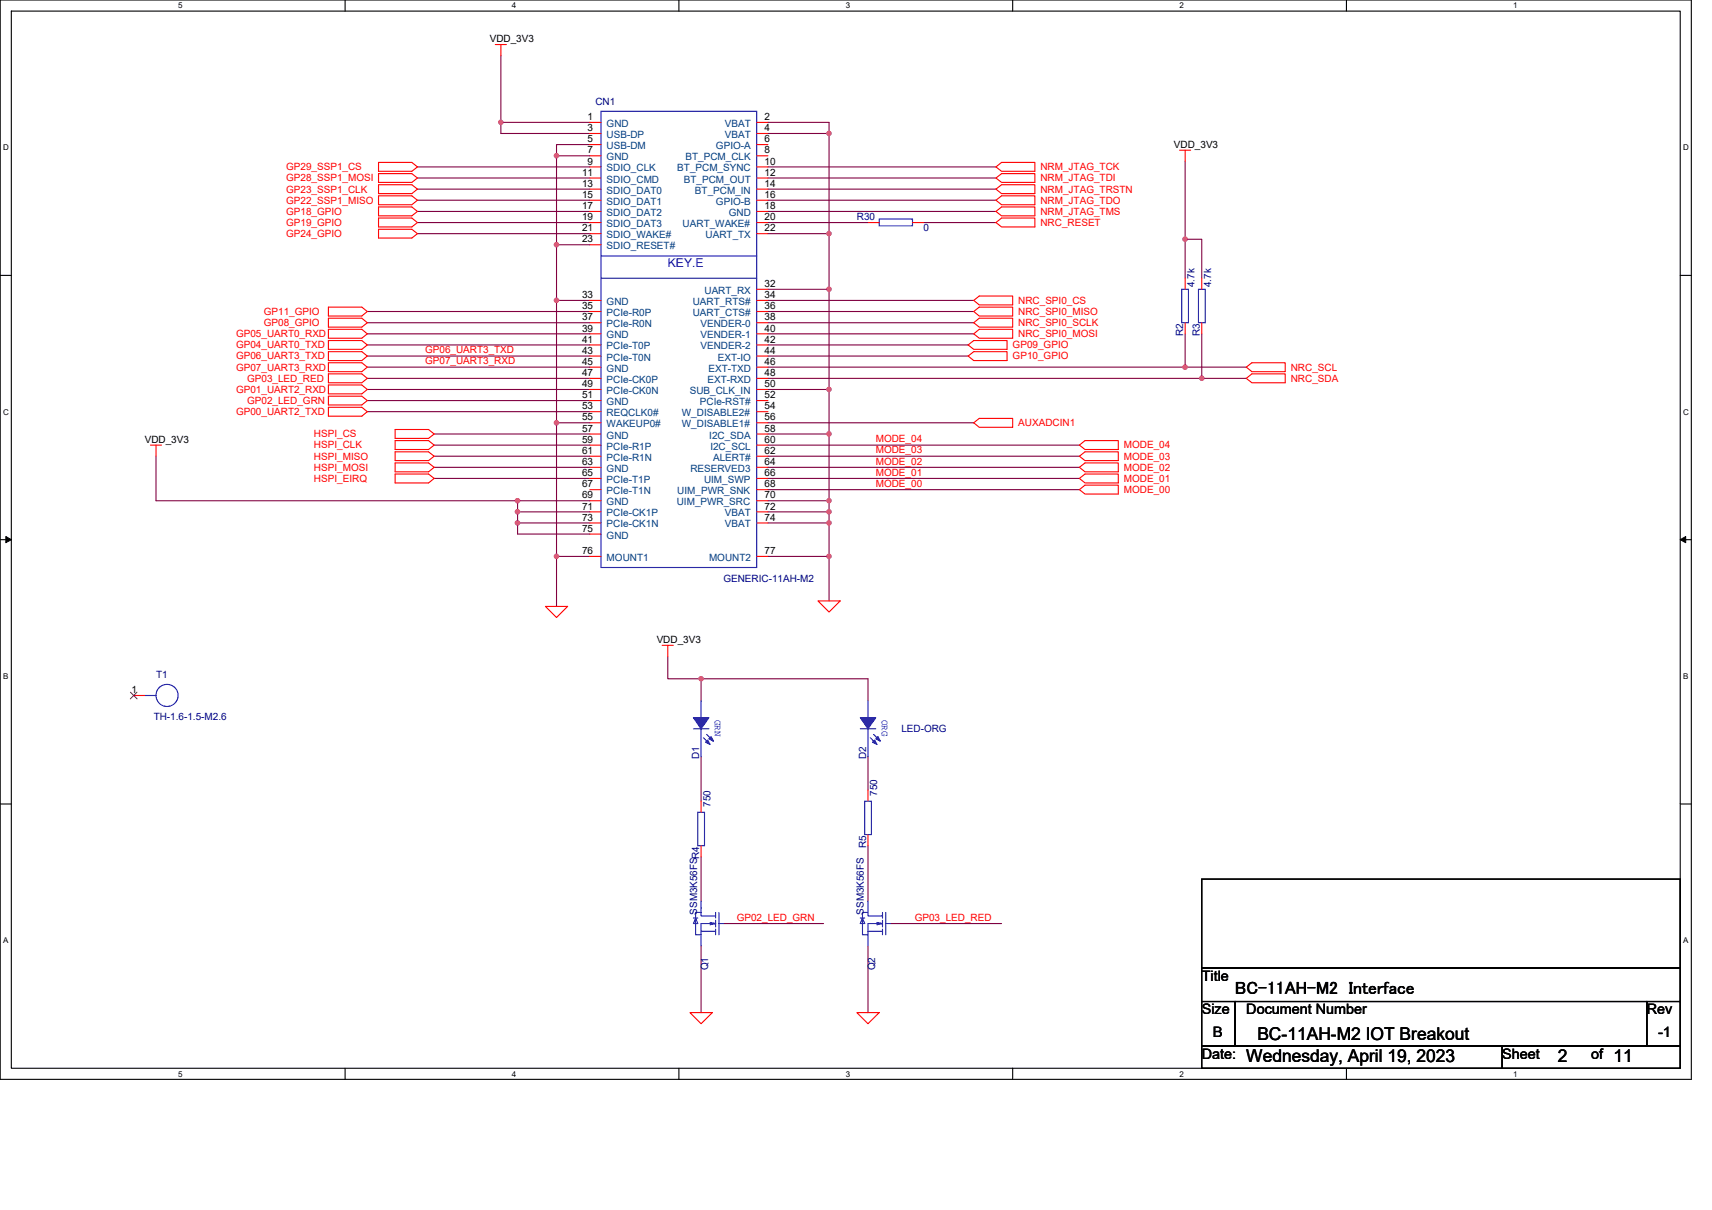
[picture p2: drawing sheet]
<svg xmlns="http://www.w3.org/2000/svg" width="297mm" height="210mm" viewBox="0 0 297 210" stroke-linecap="round" stroke-linejoin="round" font-family="sans-serif">
<path d="M0 0h293.5v187.2h-293.5zM2 1.9h289.5v183.4h-289.5z" fill="none" stroke="#000" stroke-width=".19"/>
<g fill="#fff">
<path d="M30.9 .2h.8v1.6h-.8z"/>
<path d="M30.9 185.5h.8v1.6h-.8z"/>
</g>
<path d="M59.9 0v1.9M59.9 185.3v1.9" fill="none" stroke="#000" stroke-width=".19"/>
<g fill="#fff">
<path d="M88.8 .2h.8v1.6h-.8z"/>
<path d="M88.8 185.5h.8v1.6h-.8z"/>
</g>
<path d="M117.8 0v1.9M117.8 185.3v1.9" fill="none" stroke="#000" stroke-width=".19"/>
<g fill="#fff">
<path d="M146.7 .2h.8v1.6h-.8z"/>
<path d="M146.7 185.5h.8v1.6h-.8z"/>
</g>
<path d="M175.7 0v1.9M175.7 185.3v1.9" fill="none" stroke="#000" stroke-width=".19"/>
<g fill="#fff">
<path d="M204.7 .2h.7v1.6h-.7z"/>
<path d="M204.7 185.5h.7v1.6h-.7z"/>
</g>
<path d="M233.6 0v1.9M233.6 185.3v1.9" fill="none" stroke="#000" stroke-width=".19"/>
<g fill="#fff">
<path d="M262.6 .2h.7v1.6h-.7z"/>
<path d="M262.6 185.5h.7v1.6h-.7z"/>
<path d="M.5 24.8h1v1.6h-1z"/>
<path d="M292 24.8h1v1.6h-1z"/>
<path d="M.5 70.7h1v1.5h-1z"/>
<path d="M292 70.7h1v1.5h-1z"/>
</g>
<path d="M0 47.8h2M291.5 47.8h2" fill="none" stroke="#000" stroke-width=".19"/>
<g fill="#fff">
<path d="M.5 116.5h.9v1.6h-.9z"/>
<path d="M292 116.5h.9v1.6h-.9z"/>
</g>
<path d="M0 93.6h2M291.5 93.6h2" fill="none" stroke="#000" stroke-width=".19"/>
<path d="M1 93.1l1 .5-1 .5zM291.5 93.6l1-.5v1z" fill="#000" stroke="#000" stroke-width=".17"/>
<g fill="#fff">
<path d="M.5 162.4h.9v1.5h-.9z"/>
<path d="M292 162.4h.9v1.5h-.9z"/>
</g>
<path d="M0 139.5h2M291.5 139.5h2M208.5 152.5h83v15.4h-83zM208.5 167.9h83v5.8h-83zM208.5 173.7h5.8v7.8h-5.8zM214.3 173.7h71.4v7.8h-71.4zM285.7 173.7h5.8v7.8h-5.8zM208.5 181.5h52.1v3.8h-52.1zM260.6 181.5h30.9v3.8h-30.9z" fill="none" stroke="#000" stroke-width=".19"/>
<g fill="none" stroke="#800040" stroke-width=".19">
<path d="M86.9 9.7v11.5M72.4 29h29.9M72.4 30.9h29.9M72.4 32.8h29.9M72.4 34.7h29.9M72.4 36.7h29.9M72.4 38.6h29.9M96.6 27v15.5M96.6 27h5.7M102.3 21.2h-15.4v2h15.4M102.3 25.1h-5.7v1.9M133.2 29h39.6"/>
<path d="M133.2 30.9h39.6M133.2 32.8h39.6M133.2 34.7h39.6M133.2 36.7h39.6M133.2 21.2h10.6v2M133.2 23.2h10.6M133.2 38.6h17.4M143.8 23.2v17.3M160.2 38.6h12.6M205.6 28v13.5M63.7 54h38.6M63.7 56h38.6"/>
<path d="M63.7 57.9h38.6M63.7 59.8h38.6M72.4 40.5h29.9M102.3 52.1h-5.7v21.2M102.3 42.5h-5.7v9.6M133.2 59.8h34.8M133.2 40.5h10.6v9.7M133.2 50.2h10.6v17.4M133.2 52.1h35.7M133.2 54h35.7M133.2 56h35.7M133.2 57.9h35.7"/>
<path d="M205.6 57.9v5.8h10.6M205.6 48.3v-6.8h2.9v6.8M208.5 57.9v7.7h7.7M27.1 79.1v7.8h62.7M63.7 61.8h38.6M63.7 63.7h38.6M63.7 65.6h38.6M63.7 67.6h38.6M63.7 69.5h38.6M63.7 71.4h38.6M75.3 77.2h27M75.3 79.1h27"/>
<path d="M75.3 75.3h27M102.3 73.3h-5.7v23.2M133.2 79.1h54.1M133.2 77.2h54.1M133.2 61.8h34.8M133.2 73.3h35.7M133.2 63.7h72.4M133.2 65.6h75.3M133.2 67.6h10.6v7.7M133.2 75.3h10.6v11.6M75.3 83h27M75.3 81.1h27"/>
<path d="M89.8 90.7v1.9h12.5M89.8 86.9v1.9M89.8 90.7h12.5M89.8 86.9h12.5M102.3 96.5h-5.7v8.7M102.3 88.8h-12.5v1.9M133.2 83h54.1M133.2 84.9h54.1M133.2 90.7h10.6v5.8M133.2 88.8h10.6M133.2 86.9h10.6v1.9M133.2 81.1h54.1"/>
<path d="M133.2 96.5h10.6v7.7M143.8 88.8v1.9M115.9 113.9v3.9h5.7M121.6 117.8h29v3.8M121.6 117.8v3.8M121.6 131.3v7.7M150.6 131.3v5.8M121.6 148.6v7.8M150.6 146.7v9.7M121.6 164.1v11.6M125.5 160.2h17.4M150.6 164.1v11.6"/>
<path d="M154.5 160.2h19.3"/>
</g>
<g fill="#f0f" stroke="#f0f" stroke-width=".19">
<circle cx="121.6" cy="117.7" r=".38"/>
<circle cx="86.9" cy="21.2" r=".38"/>
<circle cx="96.5" cy="27" r=".38"/>
<circle cx="96.5" cy="73.3" r=".38"/>
<circle cx="96.5" cy="96.5" r=".38"/>
<circle cx="89.8" cy="86.9" r=".38"/>
<circle cx="143.8" cy="90.7" r=".38"/>
<circle cx="143.8" cy="96.5" r=".38"/>
<circle cx="143.8" cy="88.8" r=".38"/>
<circle cx="89.8" cy="90.7" r=".38"/>
<circle cx="89.8" cy="88.8" r=".38"/>
<circle cx="205.6" cy="63.7" r=".38"/>
<circle cx="208.5" cy="65.6" r=".38"/>
<circle cx="205.6" cy="41.5" r=".38"/>
<circle cx="96.5" cy="42.4" r=".38"/>
<circle cx="96.5" cy="52.1" r=".38"/>
<circle cx="143.8" cy="23.1" r=".38"/>
<circle cx="143.8" cy="40.5" r=".38"/>
<circle cx="143.8" cy="50.2" r=".38"/>
<circle cx="143.8" cy="67.6" r=".38"/>
<circle cx="143.8" cy="75.3" r=".38"/>
<circle cx="143.8" cy="86.9" r=".38"/>
</g>
<g fill="none" stroke="#f00" stroke-width=".19">
<path d="M85.9 7.7h2M86.9 7.7v2M65.7 28.2h5.8l.9 .8-.9 .7h-5.8zM65.7 30.1h5.8l.9 .8-.9 .7h-5.8zM65.7 32h5.8l.9 .8-.9 .8h-5.8zM65.7 34h5.8l.9 .7-.9 .8h-5.8zM65.7 35.9h5.8l.9 .8-.9 .7h-5.8zM65.7 37.8h5.8l.9 .8-.9 .8h-5.8zM65.7 39.8h5.8l.9 .7-.9 .8h-5.8zM102.3 21.2h2M102.3 23.2h2M102.3 25.1h2"/>
<path d="M102.3 27h2M102.3 29h2M102.3 30.9h2M102.3 32.8h2M102.3 34.7h2M102.3 36.7h2M102.3 38.6h2M131.3 21.2h1.9M131.3 23.2h1.9M131.3 25.1h1.9M131.3 27h1.9M131.3 29h1.9"/>
<path d="M131.3 30.9h1.9M131.3 32.8h1.9M131.3 34.7h1.9M131.3 36.7h1.9M131.3 38.6h1.9M150.6 38.6h1.9M158.3 38.6h1.9M172.8 36.7l1-.8h5.8v1.5h-5.8zM172.8 34.7l1-.7h5.8v1.5h-5.8zM172.8 30.9l1-.8h5.8v1.5h-5.8zM172.8 32.8l1-.8h5.8v1.6h-5.8zM172.8 29l1-.8h5.8v1.5h-5.8z"/>
<path d="M172.8 38.6l1-.8h5.8v1.6h-5.8zM204.7 26.1h1.9M205.6 26.1v1.9M57 53.3h5.8l.9 .7-.9 .8h-5.8zM57 55.2h5.8l.9 .8-.9 .7h-5.8zM57 57.1h5.8l.9 .8-.9 .8h-5.8zM57 59.1h5.8l.9 .7-.9 .8h-5.8zM102.3 40.5h2M102.3 42.5h2M102.3 52.1h2M102.3 54h2M102.3 56h2"/>
<path d="M102.3 57.9h2M102.3 59.8h2M131.3 40.5h1.9M131.3 50.2h1.9M131.3 52.1h1.9M131.3 54h1.9M131.3 56h1.9M131.3 57.9h1.9M131.3 59.8h1.9M168 59.8l.9-.7h5.8v1.5h-5.8zM168.9 52.1l1-.7h5.8v1.5h-5.8zM168.9 54l1-.7h5.8v1.5h-5.8z"/>
<path d="M168.9 56l1-.8h5.8v1.5h-5.8zM168.9 57.9l1-.8h5.8v1.6h-5.8zM205.6 56v1.9M205.6 48.3v1.9M208.5 56v1.9M208.5 48.3v1.9M26.1 77.2h1.9M27.1 77.2v1.9M57 61h5.8l.9 .8-.9 .7h-5.8zM57 62.9h5.8l.9 .8-.9 .8h-5.8zM57 64.9h5.8l.9 .7-.9 .8h-5.8zM57 66.8h5.8l.9 .8-.9 .7h-5.8z"/>
<path d="M57 68.7h5.8l.9 .8-.9 .8h-5.8zM57 70.7h5.8l.9 .7-.9 .8h-5.8zM68.6 74.5h5.8l.9 .8-.9 .8h-5.8zM68.6 76.4h5.8l.9 .8-.9 .8h-5.8zM68.6 78.4h5.8l.9 .7-.9 .8h-5.8zM102.3 61.8h2M102.3 63.7h2M102.3 65.6h2M102.3 67.6h2M102.3 69.5h2M102.3 71.4h2M102.3 73.3h2"/>
<path d="M102.3 75.3h2M102.3 77.2h2M102.3 79.1h2M131.3 61.8h1.9M131.3 63.7h1.9M131.3 65.6h1.9M131.3 67.6h1.9M131.3 69.5h1.9M131.3 71.4h1.9M131.3 73.3h1.9M131.3 75.3h1.9M131.3 77.2h1.9"/>
<path d="M131.3 79.1h1.9M168 61.8l.9-.8h5.8v1.5h-5.8zM168.9 73.3l1-.7h5.8v1.5h-5.8zM187.3 77.2l1-.8h5.7v1.6h-5.7zM187.3 79.1l1-.7h5.7v1.5h-5.7zM216.2 63.7l1-.8h5.8v1.6h-5.8zM216.2 65.6l1-.7h5.8v1.5h-5.8zM68.6 80.3h5.8l.9 .8-.9 .8h-5.8zM68.6 82.2h5.8l.9 .8-.9 .8h-5.8zM102.3 81.1h2M102.3 83h2M102.3 84.9h2"/>
<path d="M102.3 86.9h2M102.3 88.8h2M102.3 90.7h2M102.3 92.6h2M102.3 96.5h2M131.3 81.1h1.9M131.3 83h1.9M131.3 84.9h1.9M131.3 86.9h1.9M131.3 88.8h1.9M131.3 90.7h1.9M131.3 96.5h1.9"/>
<path d="M187.3 81.1l1-.8h5.7v1.6h-5.7zM187.3 83l1-.8h5.7v1.6h-5.7zM187.3 84.9l1-.7h5.7v1.5h-5.7zM94.6 105.2h3.9l-1.9 1.9zM114.9 112h1.9M115.9 112v1.9M141.9 104.2h3.9l-2 2zM23.2 120.6h1.9M121.6 139v1.9M121.6 131.3h.1M121.6 121.6h.1M150.6 131.3h.1"/>
<path d="M150.6 121.6h.1M150.6 137.1v1.9M121.6 146.7v1.9M121.6 156.4h.1M150.6 156.4h.1M150.6 144.8v1.9M119.7 175.7h3.9l-2 1.9zM121.6 164.1h.1M125.5 160.2h.1M148.7 175.7h3.8l-1.9 1.9zM150.6 164.1h.1M154.5 160.2h.1"/>
</g>
<g fill="none" stroke="#00f" stroke-width=".19">
<path d="M104.3 19.3h27v79.1h-27zM152.5 38h5.8v1.2h-5.8zM104.3 44.4h27M104.3 48.3h27M205 50.2h1.2v5.8h-1.2zM207.9 50.2h1.2v5.8h-1.2zM25.1 120.6h2M120.3 126.4h2.7M121.6 121.6v4.8M121.6 125.5v5.8M122 128l1.2 1.1M122.6 127.4l1.2 1.2"/>
<path d="M149.3 126.4h2.7M150 139h1.2v5.8h-1.2zM150.6 121.6v4.8M150.6 125.5v5.8M151 128l1.1 1.1M151.6 127.4l1.1 1.2M120.3 159.3h.8M120.7 159.3l.4 .9h-.8zM121.1 140.9h1.1v5.8h-1.1zM121.6 156.4v2.5h2.6M121.6 158.3h-.9v3.9h.9M124.2 159.6v1.2"/>
<path d="M124.2 158.3v1M124.7 158.3v3.9M149.3 159.3h.7M149.6 159.3l.4 .9h-.7zM150.6 156.4v2.5h2.5M150.6 158.3h-1v3.9h1M153.1 159.6v1.2M153.1 158.3v1M153.7 158.3v3.9M121.6 161.6h2.6M123.2 160l1 .2-1 .2M124.2 161.2v1"/>
<path d="M124.2 160.2h-2.6v3.9M124.7 160.2h.8M150.6 161.6h2.5M152.1 160l1 .2-1 .2M153.1 161.2v1M153.1 160.2h-2.5v3.9M153.7 160.2h.8"/>
<circle cx="29" cy="120.6" r="1.92"/>
</g>
<path d="M22.6 120.1l1.2 1.1M23.8 120.1l-1.2 1.1" fill="none" stroke="#804000" stroke-width=".17"/>
<g fill="#00f" stroke="#00f" stroke-width=".19">
<path d="M122.8 128.4l.4 .7-.8-.3z" fill-rule="evenodd"/>
<path d="M123.4 127.8l.4 .8-.8-.4z" fill-rule="evenodd"/>
<path d="M120.3 124.5h2.7l-1.4 1.9z" fill-rule="evenodd"/>
<path d="M151.8 128.4l.3 .7-.7-.3z" fill-rule="evenodd"/>
<path d="M152.3 127.8l.4 .8-.7-.4z" fill-rule="evenodd"/>
<path d="M149.3 124.5h2.7l-1.4 1.9z" fill-rule="evenodd"/>
</g>
<g font-size="3.1">
<text x="214.3" y="172.5">BC-11AH-M2 Interface</text>
<text x="216.2" y="184.2">Wednesday, April 19, 2023</text>
<text x="218.2" y="180.3">BC-11AH-M2 IOT Breakout</text>
<text x="270.3" y="184.2">2</text>
<text x="279.9" y="184.2">11</text>
</g>
<g font-size="2.5">
<text x="208.5" y="170.2">Title</text>
<text x="208.5" y="176">Size</text>
<text x="210.5" y="179.8">B</text>
<text x="216.2" y="176">Document Number</text>
<text x="285.7" y="176">Rev</text>
<text x="287.7" y="179.8">-1</text>
<text x="208.5" y="183.7">Date:</text>
<text x="260.6" y="183.7">Sheet</text>
<text x="276.1" y="183.7">of</text>
</g>
<text font-size="2.1" fill="#00f" x="115.9" y="46.3">KEY.E</text>
<g font-size="1.7">
<text x="85" y="7.3">VDD_3V3</text>
<text x="102" y="20.8">1</text>
<text x="102" y="22.8">3</text>
<text x="132.6" y="20.8">2</text>
<text x="132.6" y="22.8">4</text>
<text x="102" y="24.7">5</text>
<text x="102" y="26.6">7</text>
<text x="102" y="28.6">9</text>
<text x="132.6" y="24.7">6</text>
<text x="132.6" y="28.6">10</text>
<text x="132.6" y="26.6">8</text>
<text x="203.7" y="25.7">VDD_3V3</text>
<text x="101" y="30.5">11</text>
<text x="101" y="32.4">13</text>
<text x="101" y="34.3">15</text>
<text x="132.6" y="34.3">16</text>
<text x="132.6" y="30.5">12</text>
<text x="132.6" y="32.4">14</text>
<text x="101" y="36.3">17</text>
<text x="101" y="38.2">19</text>
<text x="101" y="40.1">21</text>
<text x="132.6" y="36.3">18</text>
<text x="132.6" y="40.1">22</text>
<text x="132.6" y="38.2">20</text>
<text x="101" y="42.1">23</text>
<text x="101" y="51.7">33</text>
<text x="101" y="53.6">35</text>
<text x="132.6" y="49.8">32</text>
<text x="132.6" y="51.7">34</text>
<text x="132.6" y="53.6">36</text>
<text x="101" y="55.6">37</text>
<text x="101" y="57.5">39</text>
<text x="101" y="59.4">41</text>
<text x="132.6" y="55.6">38</text>
<text x="132.6" y="57.5">40</text>
<text x="132.6" y="59.4">42</text>
<text x="101" y="61.4">43</text>
<text x="101" y="63.3">45</text>
<text x="101" y="65.2">47</text>
<text x="132.6" y="61.4">44</text>
<text x="132.6" y="63.3">46</text>
<text x="132.6" y="65.2">48</text>
<text x="101" y="67.2">49</text>
<text x="101" y="69.1">51</text>
<text x="101" y="71">53</text>
<text x="132.6" y="71">54</text>
<text x="132.6" y="67.2">50</text>
<text x="132.6" y="69.1">52</text>
<text x="25.1" y="76.8">VDD_3V3</text>
<text x="101" y="72.9">55</text>
<text x="101" y="74.9">57</text>
<text x="101" y="76.8">59</text>
<text x="132.6" y="72.9">56</text>
<text x="132.6" y="74.9">58</text>
<text x="132.6" y="76.8">60</text>
<text x="101" y="78.7">61</text>
<text x="101" y="80.7">63</text>
<text x="101" y="82.6">65</text>
<text x="132.6" y="80.7">64</text>
<text x="132.6" y="82.6">66</text>
<text x="132.6" y="78.7">62</text>
<text x="101" y="84.5">67</text>
<text x="101" y="86.5">69</text>
<text x="101" y="88.4">71</text>
<text x="132.6" y="88.4">72</text>
<text x="132.6" y="86.5">70</text>
<text x="132.6" y="84.5">68</text>
<text x="101" y="90.3">73</text>
<text x="101" y="92.2">75</text>
<text x="132.6" y="90.3">74</text>
<text x="101" y="96.1">76</text>
<text x="132.6" y="96.1">77</text>
<text x="113.9" y="111.6">VDD_3V3</text>
<text x="22.8" y="120.2">1</text>
</g>
<g font-size="1.7" fill="#000080">
<text x="103.3" y="18.1">CN1</text>
<text x="148.7" y="38.2">R30</text>
<text x="160.2" y="40.2">0</text>
<text x="207.2" y="49.8" transform="rotate(-90 207.2 49.8)">4.7k</text>
<text x="210.1" y="49.8" transform="rotate(-90 210.1 49.8)">4.7k</text>
<text x="205.3" y="58.3" transform="rotate(-90 205.3 58.3)">R2</text>
<text x="208.2" y="58.3" transform="rotate(-90 208.2 58.3)">R3</text>
<text x="125.5" y="101">GENERIC-11AH-M2</text>
<text x="27.1" y="117.6">T1</text>
<text x="26.7" y="124.9">TH-1.6-1.5-M2.6</text>
<text x="121.3" y="131.7" transform="rotate(-90 121.3 131.7)">D1</text>
<text x="150.3" y="131.7" transform="rotate(-90 150.3 131.7)">D2</text>
<text x="156.4" y="127">LED-ORG</text>
<text x="123.3" y="140" transform="rotate(-90 123.3 140)">750</text>
<text x="152.2" y="138" transform="rotate(-90 152.2 138)">750</text>
<text x="150.3" y="147.1" transform="rotate(-90 150.3 147.1)">R5</text>
<text x="120.9" y="158.7" transform="rotate(-90 120.9 158.7)">SSM3K56FSR4</text>
<text x="149.9" y="158.7" transform="rotate(-90 149.9 158.7)">SSM3K56FS</text>
<text x="122.9" y="168.3" transform="rotate(-90 122.9 168.3)">Q1</text>
<text x="151.8" y="168.3" transform="rotate(-90 151.8 168.3)">Q2</text>
</g>
<g font-size="1.7" fill="#004080">
<text x="105.3" y="22">GND</text>
<text x="105.3" y="23.9">USB-DP</text>
<text x="125.8" y="22">VBAT</text>
<text x="125.8" y="23.9">VBAT</text>
<text x="105.3" y="25.9">USB-DM</text>
<text x="105.3" y="27.8">GND</text>
<text x="105.3" y="29.7">SDIO_CLK</text>
<text x="117.5" y="29.7">BT_PCM_SYNC</text>
<text x="118.9" y="27.8">BT_PCM_CLK</text>
<text x="124.2" y="25.9">GPIO-A</text>
<text x="105.3" y="31.7">SDIO_CMD</text>
<text x="105.3" y="33.6">SDIO_DAT0</text>
<text x="105.3" y="35.5">SDIO_DAT1</text>
<text x="118.7" y="31.7">BT_PCM_OUT</text>
<text x="120.6" y="33.6">BT_PCM_IN</text>
<text x="124.2" y="35.5">GPIO-B</text>
<text x="105.3" y="37.5">SDIO_DAT2</text>
<text x="105.3" y="39.4">SDIO_DAT3</text>
<text x="105.3" y="41.3">SDIO_WAKE#</text>
<text x="118.4" y="39.4">UART_WAKE#</text>
<text x="122.4" y="41.3">UART_TX</text>
<text x="126.5" y="37.5">GND</text>
<text x="105.3" y="43.2">SDIO_RESET#</text>
<text x="105.3" y="52.9">GND</text>
<text x="120.2" y="52.9">UART_RTS#</text>
<text x="122.2" y="51">UART_RX</text>
<text x="105.3" y="54.8">PCIe-R0P</text>
<text x="105.3" y="56.8">PCIe-R0N</text>
<text x="105.3" y="58.7">GND</text>
<text x="120.2" y="54.8">UART_CTS#</text>
<text x="121.5" y="56.8">VENDER-0</text>
<text x="121.5" y="58.7">VENDER-1</text>
<text x="105.3" y="60.6">PCIe-T0P</text>
<text x="105.3" y="62.5">PCIe-T0N</text>
<text x="105.3" y="64.5">GND</text>
<text x="121.5" y="60.6">VENDER-2</text>
<text x="122.9" y="64.5">EXT-TXD</text>
<text x="124.5" y="62.5">EXT-IO</text>
<text x="105.3" y="66.4">PCIe-CK0P</text>
<text x="105.3" y="68.3">PCIe-CK0N</text>
<text x="105.3" y="70.3">GND</text>
<text x="119.7" y="68.3">SUB_CLK_IN</text>
<text x="121.4" y="70.3">PCIe-RST#</text>
<text x="122.7" y="66.4">EXT-RXD</text>
<text x="105.3" y="72.2">REQCLK0#</text>
<text x="105.3" y="74.1">WAKEUP0#</text>
<text x="105.3" y="76.1">GND</text>
<text x="105.3" y="78">PCIe-R1P</text>
<text x="118.3" y="72.2">W_DISABLE2#</text>
<text x="118.3" y="74.1">W_DISABLE1#</text>
<text x="123.1" y="76.1">I2C_SDA</text>
<text x="123.3" y="78">I2C_SCL</text>
<text x="105.3" y="79.9">PCIe-R1N</text>
<text x="105.3" y="81.9">GND</text>
<text x="105.3" y="83.8">PCIe-T1P</text>
<text x="119.8" y="81.9">RESERVED3</text>
<text x="122.1" y="83.8">UIM_SWP</text>
<text x="123.7" y="79.9">ALERT#</text>
<text x="105.3" y="85.7">PCIe-T1N</text>
<text x="105.3" y="87.7">GND</text>
<text x="105.3" y="89.6">PCIe-CK1P</text>
<text x="117.4" y="87.7">UIM_PWR_SRC</text>
<text x="117.5" y="85.7">UIM_PWR_SNK</text>
<text x="125.8" y="89.6">VBAT</text>
<text x="105.3" y="91.5">PCIe-CK1N</text>
<text x="105.3" y="93.4">GND</text>
<text x="125.8" y="91.5">VBAT</text>
<text x="105.3" y="97.3">MOUNT1</text>
<text x="123" y="97.3">MOUNT2</text>
</g>
<g font-size="1.7" fill="#f00">
<text x="49.7" y="29.5">GP29_SSP1_CS</text>
<text x="180.5" y="29.5">NRM_JTAG_TCK</text>
<text x="49.7" y="31.5">GP28_SSP1_MOSI</text>
<text x="49.7" y="33.4">GP23_SSP1_CLK</text>
<text x="49.7" y="35.3">GP22_SSP1_MISO</text>
<text x="180.5" y="35.3">NRM_JTAG_TDO</text>
<text x="180.5" y="31.5">NRM_JTAG_TDI</text>
<text x="180.5" y="33.4">NRM_JTAG_TRSTN</text>
<text x="49.7" y="37.3">GP18_GPIO</text>
<text x="49.7" y="39.2">GP19_GPIO</text>
<text x="49.7" y="41.1">GP24_GPIO</text>
<text x="180.5" y="37.3">NRM_JTAG_TMS</text>
<text x="180.5" y="39.2">NRC_RESET</text>
<text x="176.7" y="52.7">NRC_SPI0_CS</text>
<text x="41" y="58.5">GP05_UART0_RXD</text>
<text x="45.8" y="54.6">GP11_GPIO</text>
<text x="45.8" y="56.6">GP08_GPIO</text>
<text x="176.7" y="54.6">NRC_SPI0_MISO</text>
<text x="176.7" y="56.6">NRC_SPI0_SCLK</text>
<text x="176.7" y="58.5">NRC_SPI0_MOSI</text>
<text x="41" y="62.4">GP06_UART3_TXD</text>
<text x="41" y="60.4">GP04_UART0_TXD</text>
<text x="41" y="64.3">GP07_UART3_RXD</text>
<text x="73.8" y="61.3">GP06_UART3_TXD</text>
<text x="73.8" y="63.2">GP07_UART3_RXD</text>
<text x="175.7" y="60.4">GP09_GPIO</text>
<text x="175.7" y="62.4">GP10_GPIO</text>
<text x="224" y="64.3">NRC_SCL</text>
<text x="41" y="68.1">GP01_UART2_RXD</text>
<text x="42.9" y="66.2">GP03_LED_RED</text>
<text x="42.9" y="70.1">GP02_LED_GRN</text>
<text x="224" y="66.2">NRC_SDA</text>
<text x="41" y="72">GP00_UART2_TXD</text>
<text x="54.5" y="75.9">HSPI_CS</text>
<text x="54.5" y="77.8">HSPI_CLK</text>
<text x="152" y="76.7">MODE_04</text>
<text x="176.7" y="73.9">AUXADCIN1</text>
<text x="195" y="77.8">MODE_04</text>
<text x="54.5" y="79.7">HSPI_MISO</text>
<text x="54.5" y="81.7">HSPI_MOSI</text>
<text x="54.5" y="83.6">HSPI_EIRQ</text>
<text x="152" y="82.5">MODE_01</text>
<text x="152" y="80.6">MODE_02</text>
<text x="152" y="78.7">MODE_03</text>
<text x="195" y="79.7">MODE_03</text>
<text x="195" y="81.7">MODE_02</text>
<text x="195" y="83.6">MODE_01</text>
<text x="152" y="84.5">MODE_00</text>
<text x="195" y="85.5">MODE_00</text>
<text x="127.8" y="159.7">GP02_LED_GRN</text>
<text x="158.7" y="159.7">GP03_LED_RED</text>
</g>
<g font-size="1.7" fill="#00f">
<text x="124" y="124.9" transform="rotate(90 124 124.9)">GRN</text>
<text x="153" y="124.9" transform="rotate(90 153 124.9)">ORG</text>
</g>
<g font-size="1.4">
<text x="30.9" y="1.5">5</text>
<text x="88.8" y="1.5">4</text>
<text x="146.7" y="1.5">3</text>
<text x="204.7" y="1.5">2</text>
<text x="262.6" y="1.5">1</text>
<text x=".5" y="26.1">D</text>
<text x="292" y="26.1">D</text>
<text x=".5" y="71.9">C</text>
<text x="292" y="71.9">C</text>
<text x=".5" y="117.8">B</text>
<text x="292" y="117.8">B</text>
<text x=".5" y="163.6">A</text>
<text x="292" y="163.6">A</text>
<text x="30.9" y="186.8">5</text>
<text x="88.8" y="186.8">4</text>
<text x="146.7" y="186.8">3</text>
<text x="204.7" y="186.8">2</text>
<text x="262.6" y="186.8">1</text>
</g>
</svg>
